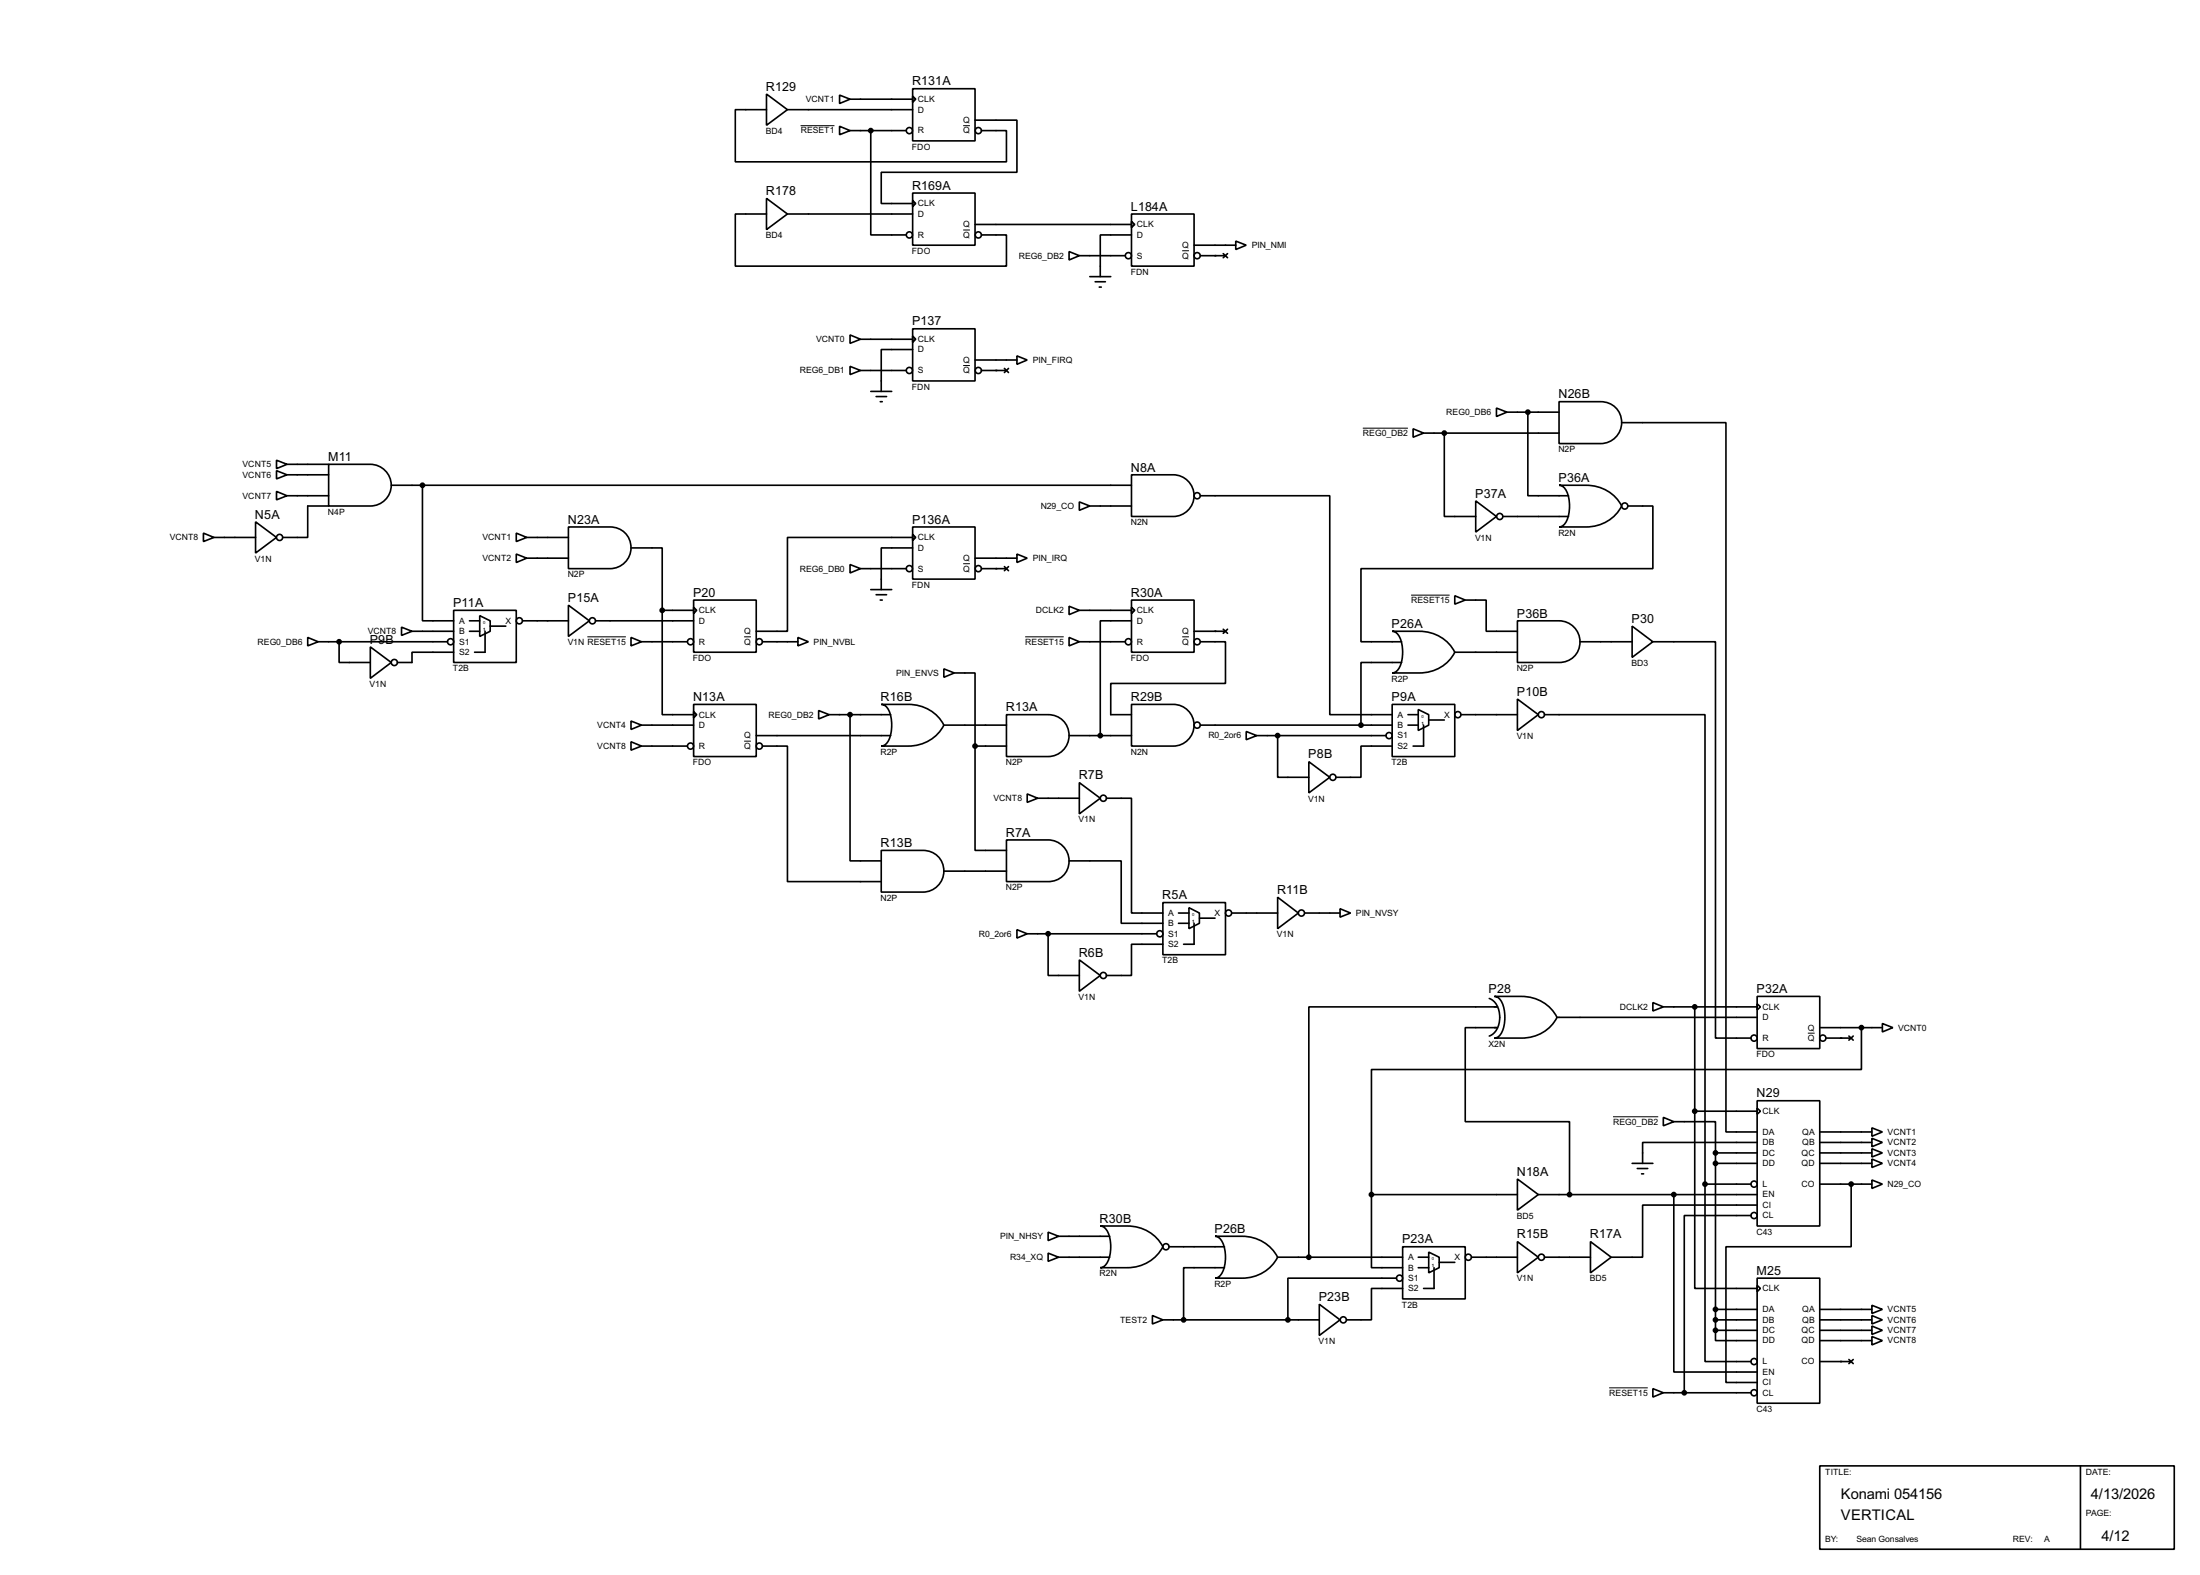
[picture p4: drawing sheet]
<svg xmlns="http://www.w3.org/2000/svg" width="536mm" height="383mm" viewBox="0 0 536 383" stroke-linecap="round" stroke-linejoin="round" font-family="sans-serif">
<g fill="none" stroke="#000" stroke-width=".4">
<path d="M186.7 22.9l5.1 3.8-5.1 3.8zM186.7 26.7h-7.6v12.7h66.1v-7.6h-6.1M191.8 26.7h30.5M204.5 23.2l2.6 1-2.6 1zM204.5 30.8l2.6 1-2.6 1zM207.1 24.2h15.2M207.1 31.8h13.7M212.1 31.8v25.4h8.7M222.3 21.6h15.2v12.7h-15.2zM222.3 23.4l.8 .8-.8 .7zM237.5 29.3h10.2v12.7h-33v7.6h7.6M186.7 48.3l5.1 3.8-5.1 3.8z"/>
<path d="M186.7 52.1h-7.6v12.7h66.1v-7.6h-6.1M191.8 52.1h30.5M222.3 47h15.2v12.7h-15.2zM222.3 48.8l.8 .8-.8 .7zM237.5 54.7h38.1M275.6 52.1h15.3v12.7h-15.3zM275.6 53.9l.8 .8-.8 .7zM275.6 57.2h-7.6v10.2M290.9 59.7h10.1M301 58.7l2.6 1-2.6 1.1zM260.4 61.3l2.5 1-2.5 1zM262.9 62.3h11.2"/>
<path d="M265.5 67.4h5.1M266.8 68.6h2.5M267.8 69.9h.5M292.4 62.3h6.1M298 61.8l1 1M299 61.8l-1 1M207.1 89.2l2.5 1-2.5 1zM207.1 81.6l2.5 1-2.5 1zM209.6 90.2h11.2M209.6 82.6h12.7M212.1 95.3h5.1M213.4 96.6h2.6"/>
<path d="M214.4 97.8h.5M222.3 80.1h15.2v12.7h-15.2zM222.3 81.8l.8 .8-.8 .8zM222.3 85.1h-7.6v10.2M237.5 87.7h10.2M239.1 90.2h6.1M244.7 89.7l1 1M245.7 89.7l-1 1M247.7 86.7l2.5 1-2.5 1zM364.5 99.4l2.6 1-2.6 1zM379.8 97.8h10.1a5.1 5.1 0 0 1 5.1 5.1 5.1 5.1 0 0 1-5.1 5.1h-10.1zM67.4 112.1l2.5 1-2.5 1z"/>
<path d="M67.4 114.6l2.5 1-2.5 1zM67.4 119.7l2.5 1-2.5 1zM69.9 113.1h10.2M69.9 115.6h10.2M80.1 113.1h10.1a5.1 5.1 0 0 1 5.1 5 5.1 5.1 0 0 1-5.1 5.1h-10.1zM95.3 118.2h180.3M102.9 118.2v33h7.6M275.6 115.6h10.2a5.1 5.1 0 0 1 5.1 5.1 5.1 5.1 0 0 1-5.1 5.1h-10.2zM344.2 104.4l2.6 1.1-2.6 1zM346.8 105.5h33M351.8 105.5v20.3h7.7M367.1 100.4h12.7"/>
<path d="M372.2 100.4v20.3h9.9M379.8 118.2h6.6a9.5 9.5 0 0 1 8.6 5 9.5 9.5 0 0 1-8.6 5.1h-6.6a3.2 3.2 0 0 0 2.3-3.1 7.7 7.7 0 0 0-1.3-6.6zM395 102.9h25.4v172.7h7.6M49.6 129.8l2.5 1.1-2.5 1zM52.1 130.9h10.2M62.3 127.1l5.1 3.8-5.1 3.8zM69.9 120.7h10.2M80.1 123.2h-5.1v7.7h-6.1M125.8 129.8l2.5 1.1-2.5 1zM125.8 134.9l2.5 1-2.5 1.1zM128.3 130.9h10.2M128.3 135.9h10.2"/>
<path d="M138.5 128.3h10.1a5.1 5.1 0 0 1 5.1 5.1 5.1 5.1 0 0 1-5.1 5.1h-10.1zM153.7 133.4h7.6v15.2M207.1 137.5l2.5 1-2.5 1zM209.6 138.5h11.2M222.3 128.3h15.2v12.7h-15.2zM222.3 130.1l.8 .8-.8 .7zM222.3 130.9h-30.5v22.8h-7.6M222.3 133.4h-7.6v10.2M237.5 135.9h10.2M239.1 138.5h6.1M244.7 138l1 1M245.7 138l-1 1"/>
<path d="M247.7 134.9l2.5 1-2.5 1.1zM262.9 122.2l2.6 1-2.6 1.1zM265.5 123.2h10.1M292.4 120.7h31.5v53.3h15.2M359.5 122l5 3.8-5 3.8zM366.1 125.8h16M396.5 123.2h6.1v15.3h-71.1v17.8h9.9M75 155.2l2.5 1.1-2.5 1zM77.5 156.3h31.5M82.6 156.3v5h7.6M90.2 157.5l5.1 3.8-5.1 3.9zM97.8 152.7l2.6 1-2.6 1z"/>
<path d="M100.4 153.7h10.1M110.5 148.6h15.3v12.7h-15.3zM110.5 158.8h-10.1v2.5h-3.6M114.4 151.2h2.5M114.4 153.7h2.5M116.9 149.9l2.5 1.3v2.5l-2.5 1.3zM118.2 153.7v5.1h-2.6M119.4 152.5h3.8M127.3 151.2h11.2M138.5 147.4l5.1 3.8-5.1 3.8zM145.1 151.2h23.9M153.7 155.2l2.6 1.1-2.6 1z"/>
<path d="M156.3 156.3h11.1M161.3 148.6v25.4h7.7M161.3 148.6h7.7M169 146.1h15.2v12.7h-15.2zM169 147.9l.7 .7-.7 .8zM185.7 156.3h8.7M194.4 155.2l2.5 1.1-2.5 1zM212.1 143.6h5.1M213.4 144.8h2.6M214.4 146.1h.5M260.4 155.2l2.5 1.1-2.5 1zM260.4 147.6l2.5 1-2.5 1.1z"/>
<path d="M262.9 156.3h11.2M262.9 148.6h12.7M275.6 146.1h15.3v12.7h-15.3zM275.6 147.9l.8 .7-.8 .8zM275.6 151.2h-7.6v27.9M290.9 153.7h7.6M292.4 156.3h6.1v10.1h-27.9v7.6h5M298 153.2l1 1M299 153.2l-1 1M339.1 153.7h6.6a9.5 9.5 0 0 1 8.7 5.1 9.5 9.5 0 0 1-8.7 5.1h-6.6a3.2 3.2 0 0 0 2.4-3.2 7.8 7.8 0 0 0-1.3-6.6zM354.4 145.1l2.5 1-2.5 1zM354.4 158.8h15.2"/>
<path d="M356.9 146.1h5.1v7.6h7.6M369.6 151.2h10.2a5.1 5.1 0 0 1 5.1 5 5.1 5.1 0 0 1-5.1 5.1h-10.2zM384.9 156.3h12.7M397.6 152.5l5 3.8-5 3.8zM402.6 156.3h15.3v96.5h8.6M153.7 175.6l2.6 1-2.6 1zM156.3 176.6h12.7M169 171.5h15.2v12.7h-15.2zM169 173.3l.7 .7-.7 .8zM184.2 179.1h32.8M199.4 173l2.6 1-2.6 1.1zM202 174h15"/>
<path d="M207.1 174v35.6h7.6M214.7 171.5h6.6a9.5 9.5 0 0 1 8.6 5.1 9.5 9.5 0 0 1-8.6 5.1h-6.6a3.2 3.2 0 0 0 2.3-3.2 7.7 7.7 0 0 0-1.3-6.6zM229.9 162.9l2.6 1-2.6 1zM229.9 176.6h15.3M232.5 163.9h5v17.8M245.2 174h10.1a5.1 5.1 0 0 1 5.1 5.1 5.1 5.1 0 0 1-5.1 5.1h-10.1zM260.4 179.1h15.2M275.6 171.5h10.2a5.1 5.1 0 0 1 5.1 5.1 5.1 5.1 0 0 1-5.1 5.1h-10.2zM292.4 176.6h46.7M303.6 178.1l2.5 1-2.5 1zM306.1 179.1h31.5M311.2 179.1v10.2h7.6"/>
<path d="M339.1 171.5h15.3v12.7h-15.3zM341.4 161.3h-9.9v15.3M343 174h2.5M343 176.6h2.5M345.5 172.8l2.5 1.2v2.6l-2.5 1.3zM346.8 176.6v5.1h-2.6M348 175.3h3.8M355.9 174h13.7M369.6 170.2l5.1 3.8-5.1 3.9zM376.2 174h39.1v114.3M153.7 180.6l2.6 1.1-2.6 1zM156.3 181.7h11.1"/>
<path d="M185.7 181.7h6.1v33h22.9M237.5 181.7v25.4h7.7M237.5 181.7h7.7M250.2 193.3l2.6 1.1-2.6 1zM252.8 194.4h10.1M262.9 190.6l5.1 3.8-5.1 3.8zM269.5 194.4h6.1v27.9h7.7M318.8 185.5l5.1 3.8-5.1 3.8zM339.1 181.7h-7.6v7.6h-6.1M214.7 207.1h10.1a5.1 5.1 0 0 1 5.1 5 5.1 5.1 0 0 1-5.1 5.1h-10.1zM229.9 212.1h15.3M245.2 204.5h10.1a5.1 5.1 0 0 1 5.1 5.1 5.1 5.1 0 0 1-5.1 5.1h-10.1z"/>
<path d="M260.4 209.6h12.7v15.2h10.2M283.3 219.8h15.2v12.7h-15.2zM311.2 218.5l5.1 3.8-5.1 3.8zM247.7 226.4l2.5 1-2.5 1zM250.2 227.4h31.5M255.3 227.4v10.1h7.6M262.9 233.7l5.1 3.8-5.1 3.9zM283.3 229.9h-7.7v7.6h-6.1M287.1 222.3h2.5M287.1 224.8h2.5M289.6 221l2.6 1.3v2.5l-2.6 1.3zM290.9 224.8v5.1h-2.6"/>
<path d="M292.2 223.6h3.8M300 222.3h11.2M317.8 222.3h8.6M326.4 221.3l2.6 1-2.6 1zM362.8 243.1a5.1 5.1 0 0 1 2.3 6.2 4 4 0 0 1-2.3 3M364 242.6h6.6a9.5 9.5 0 0 1 8.7 5.1 9.5 9.5 0 0 1-8.7 5.1h-6.6a3.2 3.2 0 0 0 2.4-3.2 7.8 7.8 0 0 0-1.3-6.6zM364.8 245.2h-46v60.9M364.8 250.2h-7.9v22.9h25.4v17.8M379.3 247.7h48.7M402.6 244.1l2.6 1.1-2.6 1zM405.2 245.2h22.8M412.8 245.2v25.4"/>
<path d="M428 242.6h15.3v12.7h-15.3zM428 244.4l.8 .8-.8 .7zM443.3 250.2h15.2M444.8 252.8h6.1M450.4 252.3l1 1M451.4 252.3l-1 1M453.4 250.2v10.2h-119.3v30.5M458.5 249.2l2.6 1-2.6 1.1zM405.2 272.1l2.5 1-2.5 1zM407.7 273.1h10.2v7.6M412.8 270.6v43.1h15.2M412.8 270.6h15.2"/>
<path d="M428 268h15.3v30.5h-15.3zM428 269.8l.8 .8-.8 .7zM428 278.2h-27.9v5.1M443.3 275.6h12.7M443.3 278.2h12.7M456 274.6l2.5 1-2.5 1.1zM456 277.2l2.5 1-2.5 1zM456 279.7l2.5 1-2.5 1zM268 298.5h6.6a9.6 9.6 0 0 1 8.7 5.1 9.6 9.6 0 0 1-8.7 5.1h-6.6a3.2 3.2 0 0 0 2.4-3.2 7.6 7.6 0 0 0-1.4-6.6zM334.1 290.9v17.8h7.6M334.1 290.9h35.5M369.6 287.1l5.1 3.8-5.1 3.8z"/>
<path d="M374.7 290.9h53.3M397.6 283.3h5M398.8 284.5h2.6M399.9 285.8h.5M407.7 290.9v43.2h20.3M415.3 288.3v43.2h11.2M415.3 288.3h11.2M417.9 280.7v43.2M417.9 280.7h10.1M417.9 283.3h10.1M426.5 296h-16.2v43.1M428 293.4h-27.9v12.7h-7.6"/>
<path d="M443.3 280.7h12.7M443.3 283.3h12.7M443.3 288.3h12.7M450.9 288.3v15.3h-30.5v33h7.6M456 282.2l2.5 1.1-2.5 1zM456 287.3l2.5 1-2.5 1.1zM255.3 300l2.6 1-2.6 1.1zM255.3 305.1l2.6 1-2.6 1zM257.9 306.1h12.4M257.9 301h12.4M284.8 303.6h13.5M296 301h6.6a9.6 9.6 0 0 1 8.6 5.1 9.6 9.6 0 0 1-8.6 5.1h-6.6a3.2 3.2 0 0 0 2.3-3.1 7.7 7.7 0 0 0-1.3-6.7z"/>
<path d="M298.3 308.7h-10v12.7M311.2 306.1h30.5M321.4 317.6l5 3.8-5 3.8zM340.2 311.2h-26.5v10.2M341.7 303.6h15.2v12.7h-15.2zM341.7 313.7h-7.6v7.7h-6.1M345.5 306.1h2.5M345.5 308.7h2.5M348 304.9l2.6 1.2v2.6l-2.6 1.2zM349.3 308.7v5h-2.5M350.6 307.4h3.8M358.4 306.1h11.2"/>
<path d="M369.6 302.3l5.1 3.8-5.1 3.8zM376.2 306.1h11.2M387.4 302.3l5.1 3.8-5.1 3.8zM417.9 318.8h10.1M428 311.2h15.3v30.5h-15.3zM428 313l.8 .7-.8 .8zM443.3 318.8h12.7M456 317.8l2.5 1-2.5 1zM280.7 320.3l2.6 1.1-2.6 1zM283.3 321.4h38.1M402.6 338.1l2.6 1-2.6 1.1zM405.2 339.1h21.3"/>
<path d="M417.9 323.9v2.5h10.1M417.9 321.4h10.1M417.9 323.9h10.1M443.3 321.4h12.7M443.3 323.9h12.7M443.3 326.4h12.7M443.3 331.5h7.6M450.4 331l1 1M451.4 331l-1 1M456 320.3l2.5 1.1-2.5 1zM456 322.9l2.5 1-2.5 1zM456 325.4l2.5 1-2.5 1.1z"/>
<path d="M443.3 356.9h86.3v20.3h-86.3zM506.8 356.9v20.3"/>
<circle cx="221.5" cy="31.8" r=".75"/>
<circle cx="238.3" cy="31.8" r=".75"/>
<circle cx="221.5" cy="57.2" r=".75"/>
<circle cx="238.3" cy="57.2" r=".75"/>
<circle cx="274.8" cy="62.3" r=".75"/>
<circle cx="291.6" cy="62.3" r=".75"/>
<circle cx="221.5" cy="90.2" r=".75"/>
<circle cx="238.3" cy="90.2" r=".75"/>
<circle cx="68.1" cy="130.9" r=".75"/>
<circle cx="221.5" cy="138.5" r=".75"/>
<circle cx="238.3" cy="138.5" r=".75"/>
<circle cx="291.6" cy="120.7" r=".75"/>
<circle cx="365.3" cy="125.8" r=".75"/>
<circle cx="395.7" cy="123.2" r=".75"/>
<circle cx="109.7" cy="156.3" r=".75"/>
<circle cx="126.5" cy="151.2" r=".75"/>
<circle cx="144.3" cy="151.2" r=".75"/>
<circle cx="168.2" cy="156.3" r=".75"/>
<circle cx="184.9" cy="156.3" r=".75"/>
<circle cx="274.8" cy="156.3" r=".75"/>
<circle cx="291.6" cy="156.3" r=".75"/>
<circle cx="96" cy="161.3" r=".75"/>
<circle cx="291.6" cy="176.6" r=".75"/>
<circle cx="338.3" cy="179.1" r=".75"/>
<circle cx="355.1" cy="174" r=".75"/>
<circle cx="375.4" cy="174" r=".75"/>
<circle cx="168.2" cy="181.7" r=".75"/>
<circle cx="184.9" cy="181.7" r=".75"/>
<circle cx="268.7" cy="194.4" r=".75"/>
<circle cx="324.6" cy="189.3" r=".75"/>
<circle cx="268.7" cy="237.5" r=".75"/>
<circle cx="282.5" cy="227.4" r=".75"/>
<circle cx="299.2" cy="222.3" r=".75"/>
<circle cx="317" cy="222.3" r=".75"/>
<circle cx="427.2" cy="252.8" r=".75"/>
<circle cx="444" cy="252.8" r=".75"/>
<circle cx="427.2" cy="288.3" r=".75"/>
<circle cx="427.2" cy="296" r=".75"/>
<circle cx="284" cy="303.6" r=".75"/>
<circle cx="340.9" cy="311.2" r=".75"/>
<circle cx="357.6" cy="306.1" r=".75"/>
<circle cx="375.4" cy="306.1" r=".75"/>
<circle cx="327.2" cy="321.4" r=".75"/>
<circle cx="427.2" cy="339.1" r=".75"/>
<circle cx="427.2" cy="331.5" r=".75"/>
</g>
<g fill="#000">
<circle cx="296" cy="62.3" r=".2"/>
<circle cx="242.6" cy="90.2" r=".2"/>
<circle cx="242.6" cy="138.5" r=".2"/>
<circle cx="296" cy="153.7" r=".2"/>
<circle cx="448.4" cy="252.8" r=".2"/>
<circle cx="448.4" cy="331.5" r=".2"/>
</g>
<g fill="#000" stroke="#000" stroke-width=".4">
<circle cx="212.1" cy="31.8" r=".5"/>
<circle cx="102.9" cy="118.2" r=".5"/>
<circle cx="351.8" cy="105.5" r=".5"/>
<circle cx="372.1" cy="100.4" r=".5"/>
<circle cx="82.6" cy="156.3" r=".5"/>
<circle cx="161.3" cy="148.6" r=".5"/>
<circle cx="207" cy="174" r=".5"/>
<circle cx="268" cy="179.1" r=".5"/>
<circle cx="311.2" cy="179.1" r=".5"/>
<circle cx="331.5" cy="176.6" r=".5"/>
<circle cx="237.5" cy="181.7" r=".5"/>
<circle cx="255.3" cy="227.4" r=".5"/>
<circle cx="412.8" cy="245.2" r=".5"/>
<circle cx="453.4" cy="250.2" r=".5"/>
<circle cx="412.8" cy="270.6" r=".5"/>
<circle cx="334" cy="290.9" r=".5"/>
<circle cx="382.3" cy="290.9" r=".5"/>
<circle cx="407.7" cy="290.9" r=".5"/>
<circle cx="415.3" cy="288.3" r=".5"/>
<circle cx="417.8" cy="280.7" r=".5"/>
<circle cx="417.8" cy="283.3" r=".5"/>
<circle cx="450.9" cy="288.3" r=".5"/>
<circle cx="318.8" cy="306.1" r=".5"/>
<circle cx="417.8" cy="318.8" r=".5"/>
<circle cx="288.3" cy="321.4" r=".5"/>
<circle cx="313.7" cy="321.4" r=".5"/>
<circle cx="410.2" cy="339.1" r=".5"/>
<circle cx="417.8" cy="323.9" r=".5"/>
<circle cx="417.8" cy="321.4" r=".5"/>
</g>
<g fill="none" stroke="#000" stroke-width=".24">
<path d="M195 30.6h8.3M234.6 30.6h1.7M234.6 56h1.7M288 61.1h1.6M234.6 89h1.7M332 104.3h11M234.6 137.3h1.7M143.1 155.1h9.4M181.3 155.1h1.6M249.7 155.1h9.4M288 155.1h1.6M343.7 144.9h9.4"/>
<path d="M181.3 180.5h1.6M440.4 251.6h1.6M392.9 271.9h11M392 337.9h9.4"/>
</g>
<g font-size="4">
<text x="448.4" y="365.1">Konami 054156</text>
<text x="509.3" y="365.1">4/13/2026</text>
<text x="448.4" y="370.1">VERTICAL</text>
<text x="511.9" y="375.2">4/12</text>
</g>
<g font-size="3.4">
<text x="186.6" y="22.1">R129</text>
<text x="222.2" y="20.8">R131A</text>
<text x="186.6" y="47.5">R178</text>
<text x="222.2" y="46.2">R169A</text>
<text x="275.5" y="51.3">L184A</text>
<text x="222.2" y="79.3">P137</text>
<text x="379.6" y="97">N26B</text>
<text x="79.9" y="112.2">M11</text>
<text x="275.5" y="114.8">N8A</text>
<text x="379.6" y="117.4">P36A</text>
<text x="359.3" y="121.2">P37A</text>
<text x="62.1" y="126.3">N5A</text>
<text x="138.3" y="127.5">N23A</text>
<text x="222.2" y="127.5">P136A</text>
<text x="110.4" y="147.8">P11A</text>
<text x="138.3" y="146.6">P15A</text>
<text x="168.8" y="145.3">P20</text>
<text x="275.5" y="145.3">R30A</text>
<text x="339" y="152.9">P26A</text>
<text x="369.5" y="150.3">P36B</text>
<text x="397.4" y="151.7">P30</text>
<text x="90.1" y="156.7">P9B</text>
<text x="168.8" y="170.7">N13A</text>
<text x="214.5" y="170.7">R16B</text>
<text x="245" y="173.2">R13A</text>
<text x="275.5" y="170.7">R29B</text>
<text x="339" y="170.7">P9A</text>
<text x="369.5" y="169.4">P10B</text>
<text x="318.7" y="184.7">P8B</text>
<text x="262.8" y="189.8">R7B</text>
<text x="245" y="203.7">R7A</text>
<text x="214.5" y="206.3">R13B</text>
<text x="283.1" y="219">R5A</text>
<text x="311.1" y="217.7">R11B</text>
<text x="262.8" y="232.9">R6B</text>
<text x="362.6" y="241.8">P28</text>
<text x="427.9" y="241.8">P32A</text>
<text x="427.9" y="267.2">N29</text>
<text x="369.5" y="286.3">N18A</text>
<text x="267.9" y="297.7">R30B</text>
<text x="295.8" y="300.2">P26B</text>
<text x="341.5" y="302.8">P23A</text>
<text x="369.5" y="301.5">R15B</text>
<text x="387.3" y="301.5">R17A</text>
<text x="427.9" y="310.4">M25</text>
<text x="321.2" y="316.8">P23B</text>
</g>
<g font-size="2.4">
<text x="196.3" y="24.8">VCNT1</text>
<text x="223.6" y="24.8">CLK</text>
<text x="223.6" y="27.4">D</text>
<text x="234.6" y="30">Q</text>
<text x="186.5" y="32.6">BD4</text>
<text x="195" y="32.5">RESET1</text>
<text x="223.6" y="32.5">R</text>
<text x="234.6" y="32.5">Q</text>
<text x="222.1" y="36.4">FDO</text>
<text x="223.6" y="50.2">CLK</text>
<text x="223.6" y="52.8">D</text>
<text x="186.5" y="58">BD4</text>
<text x="223.6" y="57.9">R</text>
<text x="234.6" y="55.4">Q</text>
<text x="234.6" y="57.9">Q</text>
<text x="276.9" y="55.4">CLK</text>
<text x="276.9" y="57.9">D</text>
<text x="222.1" y="61.8">FDO</text>
<text x="248.1" y="62.9">REG6_DB2</text>
<text x="276.9" y="62.9">S</text>
<text x="288" y="60.4">Q</text>
<text x="288" y="62.9">Q</text>
<text x="304.9" y="60.4">PIN_NMI</text>
<text x="275.4" y="66.9">FDN</text>
<text x="198.8" y="83.3">VCNT0</text>
<text x="223.6" y="83.3">CLK</text>
<text x="223.6" y="85.8">D</text>
<text x="234.6" y="88.4">Q</text>
<text x="251.5" y="88.4">PIN_FIRQ</text>
<text x="194.8" y="90.9">REG6_DB1</text>
<text x="222.1" y="94.9">FDN</text>
<text x="223.6" y="90.9">S</text>
<text x="234.6" y="90.9">Q</text>
<text x="352.3" y="101">REG0_DB6</text>
<text x="332" y="106.2">REG0_DB2</text>
<text x="59.1" y="113.7">VCNT5</text>
<text x="379.6" y="110.1">N2P</text>
<text x="59.1" y="116.3">VCNT6</text>
<text x="59.1" y="121.4">VCNT7</text>
<text x="79.9" y="125.3">N4P</text>
<text x="253.5" y="123.9">N29_CO</text>
<text x="41.3" y="131.6">VCNT8</text>
<text x="117.5" y="131.6">VCNT1</text>
<text x="223.6" y="131.6">CLK</text>
<text x="275.4" y="127.8">N2N</text>
<text x="359.3" y="131.7">V1N</text>
<text x="379.6" y="130.4">R2N</text>
<text x="62.1" y="136.8">V1N</text>
<text x="117.5" y="136.6">VCNT2</text>
<text x="223.6" y="134.1">D</text>
<text x="234.6" y="136.6">Q</text>
<text x="251.5" y="136.6">PIN_IRQ</text>
<text x="138.3" y="140.5">N2P</text>
<text x="194.8" y="139.2">REG6_DB0</text>
<text x="222.1" y="143.1">FDN</text>
<text x="223.6" y="139.2">S</text>
<text x="234.6" y="139.2">Q</text>
<text x="170.2" y="149.3">CLK</text>
<text x="252.3" y="149.3">DCLK2</text>
<text x="276.9" y="149.3">CLK</text>
<text x="343.7" y="146.8">RESET15</text>
<text x="89.6" y="154.4">VCNT8</text>
<text x="111.8" y="151.9">A</text>
<text x="111.8" y="154.4">B</text>
<text x="123.1" y="151.9">X</text>
<text x="170.2" y="151.9">D</text>
<text x="181.3" y="154.4">Q</text>
<text x="276.9" y="151.9">D</text>
<text x="288" y="154.4">Q</text>
<text x="62.7" y="157">REG0_DB6</text>
<text x="111.8" y="159.5">S2</text>
<text x="111.8" y="157">S1</text>
<text x="138.3" y="157.1">V1N RESET15</text>
<text x="168.8" y="160.9">FDO</text>
<text x="170.2" y="157">R</text>
<text x="181.3" y="157">Q</text>
<text x="198.2" y="157">PIN_NVBL</text>
<text x="249.7" y="157">RESET15</text>
<text x="275.4" y="160.9">FDO</text>
<text x="276.9" y="157">R</text>
<text x="288" y="157">Q</text>
<text x="90" y="167.2">V1N</text>
<text x="110.3" y="163.4">T2B</text>
<text x="218.3" y="164.6">PIN_ENVS</text>
<text x="338.9" y="166">R2P</text>
<text x="369.4" y="163.4">N2P</text>
<text x="397.4" y="162.2">BD3</text>
<text x="145.5" y="177.3">VCNT4</text>
<text x="170.2" y="174.7">CLK</text>
<text x="170.2" y="177.3">D</text>
<text x="181.3" y="179.8">Q</text>
<text x="187.2" y="174.7">REG0_DB2</text>
<text x="294.3" y="179.8">R0_2or6</text>
<text x="340.4" y="174.7">A</text>
<text x="340.4" y="177.3">B</text>
<text x="340.4" y="179.8">S1</text>
<text x="351.7" y="174.7">X</text>
<text x="369.4" y="179.9">V1N</text>
<text x="145.5" y="182.4">VCNT8</text>
<text x="170.2" y="182.4">R</text>
<text x="181.3" y="182.4">Q</text>
<text x="214.5" y="183.8">R2P</text>
<text x="275.4" y="183.8">N2N</text>
<text x="340.4" y="182.4">S2</text>
<text x="168.8" y="186.3">FDO</text>
<text x="245" y="186.3">N2P</text>
<text x="338.9" y="186.3">T2B</text>
<text x="242" y="195.1">VCNT8</text>
<text x="318.6" y="195.2">V1N</text>
<text x="262.7" y="200.3">V1N</text>
<text x="214.5" y="219.3">N2P</text>
<text x="245" y="216.8">N2P</text>
<text x="284.5" y="223">A</text>
<text x="284.5" y="225.5">B</text>
<text x="295.8" y="223">X</text>
<text x="330.3" y="223">PIN_NVSY</text>
<text x="238.4" y="228.1">R0_2or6</text>
<text x="284.5" y="230.6">S2</text>
<text x="284.5" y="228.1">S1</text>
<text x="311" y="228.2">V1N</text>
<text x="283.1" y="234.6">T2B</text>
<text x="262.7" y="243.5">V1N</text>
<text x="394.5" y="245.9">DCLK2</text>
<text x="429.3" y="245.9">CLK</text>
<text x="429.3" y="248.4">D</text>
<text x="440.4" y="250.9">Q</text>
<text x="462.3" y="250.9">VCNT0</text>
<text x="362.6" y="254.9">X2N</text>
<text x="427.8" y="257.4">FDO</text>
<text x="429.3" y="253.5">R</text>
<text x="440.4" y="253.5">Q</text>
<text x="392.9" y="273.8">REG0_DB2</text>
<text x="429.3" y="271.3">CLK</text>
<text x="429.3" y="276.3">DA</text>
<text x="429.3" y="278.9">DB</text>
<text x="429.3" y="281.4">DC</text>
<text x="438.8" y="281.4">QC</text>
<text x="439" y="276.3">QA</text>
<text x="439" y="278.9">QB</text>
<text x="459.8" y="276.3">VCNT1</text>
<text x="459.8" y="278.9">VCNT2</text>
<text x="459.8" y="281.4">VCNT3</text>
<text x="429.3" y="284">DD</text>
<text x="438.8" y="284">QD</text>
<text x="459.8" y="284">VCNT4</text>
<text x="429.3" y="291.6">EN</text>
<text x="429.3" y="289">L</text>
<text x="438.8" y="289">CO</text>
<text x="459.8" y="289">N29_CO</text>
<text x="369.4" y="296.8">BD5</text>
<text x="429.3" y="294.1">CI</text>
<text x="429.3" y="296.7">CL</text>
<text x="243.6" y="301.7">PIN_NHSY</text>
<text x="427.8" y="300.6">C43</text>
<text x="246" y="306.8">R34_XQ</text>
<text x="267.8" y="310.8">R2N</text>
<text x="343" y="306.8">A</text>
<text x="343" y="309.4">B</text>
<text x="343" y="311.9">S1</text>
<text x="354.3" y="306.8">X</text>
<text x="295.8" y="313.3">R2P</text>
<text x="343" y="314.4">S2</text>
<text x="369.4" y="312">V1N</text>
<text x="387.2" y="312">BD5</text>
<text x="429.3" y="314.4">CLK</text>
<text x="272.8" y="322.1">TEST2</text>
<text x="341.5" y="318.4">T2B</text>
<text x="429.3" y="319.5">DA</text>
<text x="429.3" y="322.1">DB</text>
<text x="439" y="319.5">QA</text>
<text x="439" y="322.1">QB</text>
<text x="459.8" y="319.5">VCNT5</text>
<text x="459.8" y="322.1">VCNT6</text>
<text x="321.2" y="327.3">V1N</text>
<text x="429.3" y="324.6">DC</text>
<text x="429.3" y="327.1">DD</text>
<text x="438.8" y="324.6">QC</text>
<text x="438.8" y="327.1">QD</text>
<text x="459.8" y="324.6">VCNT7</text>
<text x="459.8" y="327.1">VCNT8</text>
<text x="429.3" y="334.8">EN</text>
<text x="429.3" y="332.2">L</text>
<text x="438.8" y="332.2">CO</text>
<text x="392" y="339.8">RESET15</text>
<text x="429.3" y="337.3">CI</text>
<text x="429.3" y="339.8">CL</text>
<text x="427.8" y="343.8">C43</text>
<text x="444.6" y="359.1">TITLE:</text>
<text x="508.1" y="359.1">DATE:</text>
<text x="508.1" y="369.2">PAGE:</text>
<text x="444.6" y="375.6">BY:</text>
<text x="452.2" y="375.6">Sean Gonsalves</text>
<text x="490.3" y="375.6">REV:</text>
<text x="497.9" y="375.6">A</text>
</g>
<g font-size="1.2">
<text x="117.7" y="151.9">0</text>
<text x="117.7" y="153.7">1</text>
<text x="346.3" y="174.7">0</text>
<text x="346.3" y="176.5">1</text>
<text x="290.4" y="223">0</text>
<text x="290.4" y="224.8">1</text>
<text x="348.8" y="306.8">0</text>
<text x="348.8" y="308.6">1</text>
</g>
</svg>
